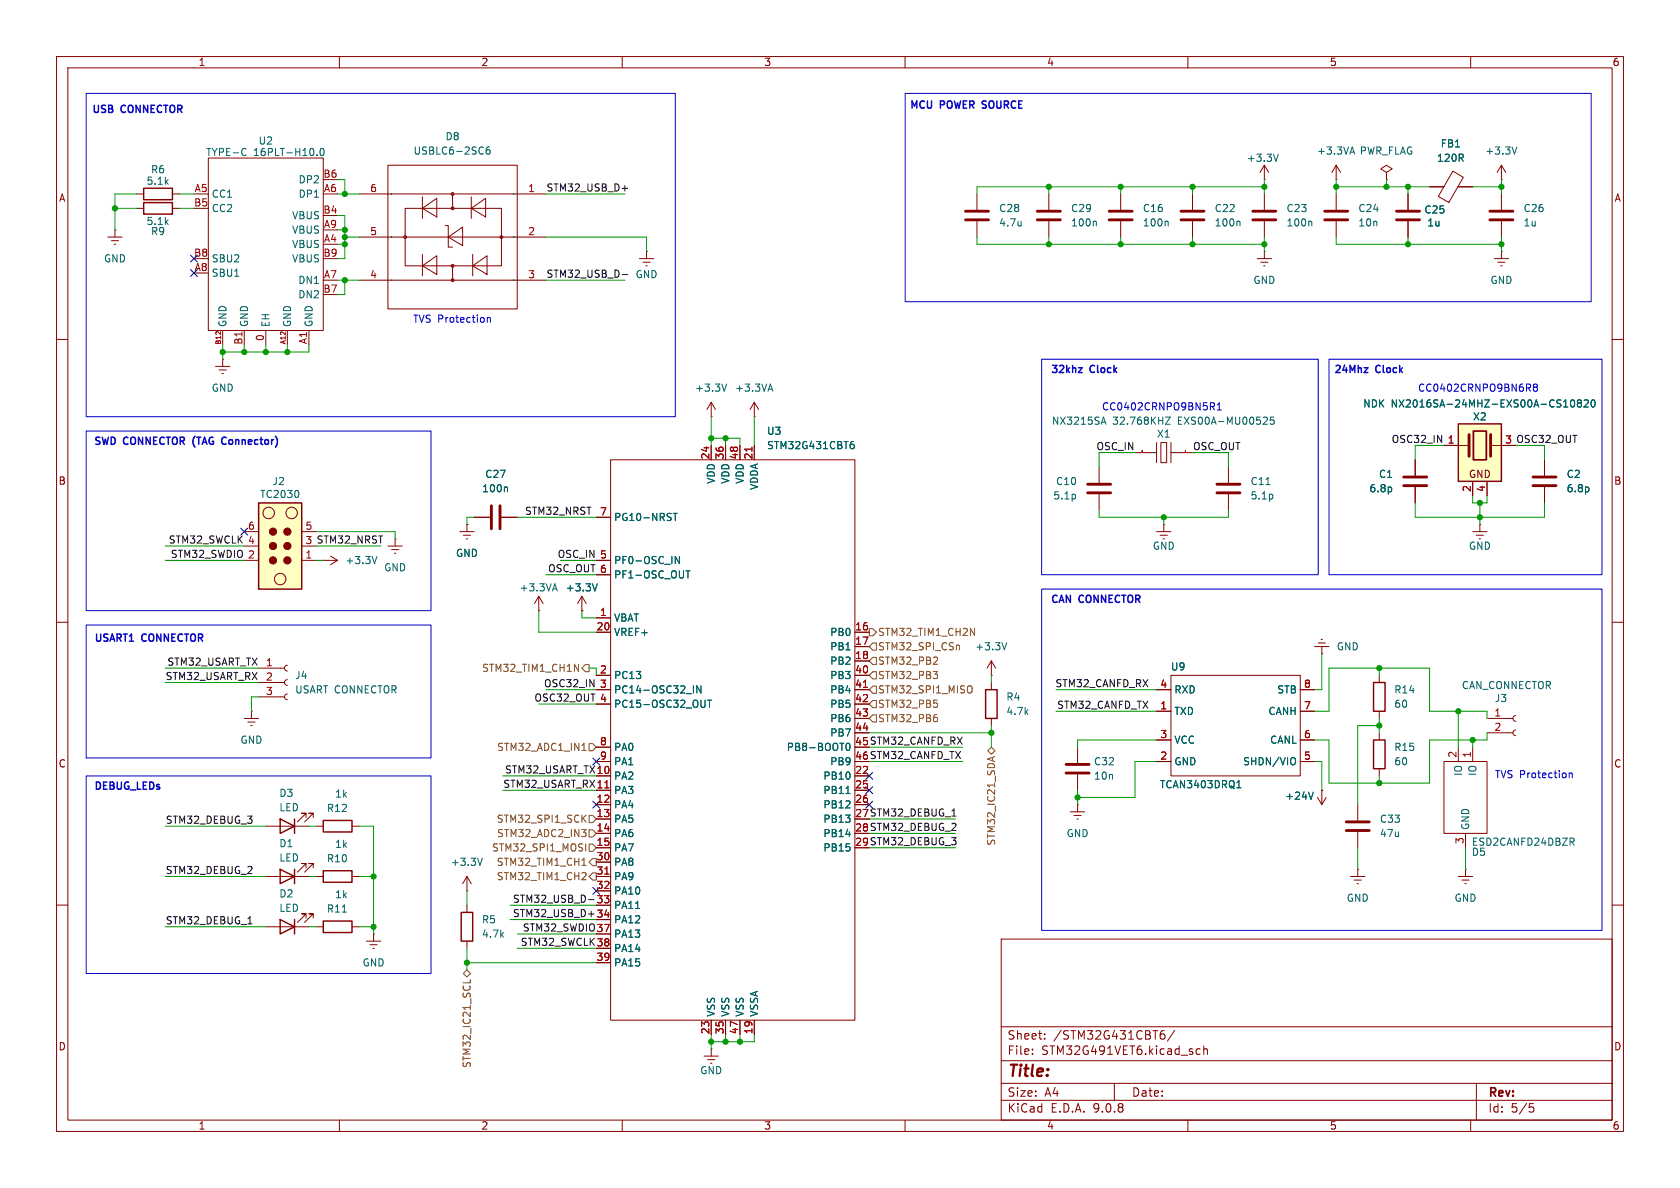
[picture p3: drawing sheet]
<svg xmlns="http://www.w3.org/2000/svg" width="297mm" height="210mm" viewBox="0 0 297 210" stroke-linecap="round" stroke-linejoin="round" font-family="sans-serif">
<g fill="none" stroke="#840000" stroke-width=".18">
<path d="M10 10h277v190h-277zM12 12h273v186h-273zM60 10v2M110 10v2M160 10v2M210 10v2M260 10v2M24.1 34.3h1.3M24.1 36.8h1.3M30.5 34.3h1.2M30.5 36.8h1.2M36.8 27.9h20.3v30.5h-20.3z"/>
<path d="M63.5 34.3h33M68.6 29.2h22.8v25.4h-22.8zM71.6 36.8h17v10.2h-17zM74.7 36.8l2.5-1.7v3.3zM74.7 34.8v3.8M78.7 39.9h.5v3.8h.8M80 34.3v2.5M83.3 36.8l2.6-1.7v3.3zM83.3 34.8v3.8M172.7 34.3v2.8M172.7 39.1v2.8M185.4 34.3v2.8"/>
<path d="M185.4 39.1v2.8M198.1 34.3v2.8M198.1 39.1v2.8M210.8 34.3v2.8M210.8 39.1v2.8M223.5 31.8h.1M223.5 29.2l-.7 1.3M223.5 29.2l.8 1.3M223.5 29.2v2.6M223.5 34.3v2.8M223.5 39.1v2.8M236.2 31.8h.1"/>
<path d="M236.2 29.2l-.7 1.3M236.2 29.2l.8 1.3M236.2 29.2v2.6M236.2 34.3v2.8M236.2 39.1v2.8M252.7 33h2.6M256.8 30.3l1.9 1-2.6 4.5-1.8-1.1zM257.8 33h2.5M265.4 31.8h.1M265.4 29.2l-.7 1.3M265.4 29.2l.8 1.3M265.4 29.2v2.6"/>
<path d="M19 41.9h2.6M19.7 42.5h1.3M20.2 43.2h.2M20.3 40.6h.1M20.3 40.6v1.3M39.4 58.4v2.6M43.2 58.4v2.6M47 58.4v2.6M50.8 58.4v2.6M54.6 58.4v2.6M63.5 41.9h33M63.5 49.5h33"/>
<path d="M74.7 47l2.5-1.8v3.3zM74.7 45v3.8M79.2 41.9l2.6-1.8v3.3zM80 47v2.5M83.6 47l2.5-1.8v3.3zM83.6 45v3.8M113 45.7h2.6M113.7 46.4h1.2M114.2 47h.2M114.3 44.5h.1M114.3 44.5v1.2M222.2 45.7h2.6"/>
<path d="M222.9 46.4h1.3M223.4 47h.2M223.5 44.5h.1M223.5 44.5v1.2M10 60h2M38.1 64.8h2.5M38.7 65.4h1.3M39.2 66h.3M39.4 63.5h.1M39.4 63.5v1.3M125.7 73.7h.1M125.7 71.1l-.7 1.3"/>
<path d="M125.7 71.1l.8 1.3M125.7 71.1v2.6M133.3 73.7h.1M133.3 71.1l-.7 1.3M133.3 71.1l.8 1.3M133.3 71.1v2.6M204.5 78.2v3.6M205.2 78.2h1v3.6h-1zM207 78.2v3.6M285 60h2M81.3 94h2.5M81.9 94.6h1.3"/>
<path d="M82.4 95.3h.3M82.5 92.7h.1M82.5 92.7v1.3M194.3 82.6v2.7M194.3 87.4v2.8M200.7 80h3.8M204.5 94h2.5M205.1 94.6h1.3M205.6 95.3h.3M205.7 92.7h.1M205.7 92.7v1.3M207 80h3.8"/>
<path d="M217.2 82.6v2.7M217.2 87.4v2.8M260.3 94h2.6M261 94.6h1.3M261.5 95.3h.2M261.6 92.7h.1M261.6 92.7v1.3M10 110h2M45.7 118.1h4.6M50.8 117.6l-.4 .2-.1 .3 .1 .4 .4 .1M207 119.4h22.9v17.8h-22.9zM232.4 114.3h2.5"/>
<path d="M233 113.7h1.3M233.6 113h.2M233.7 115.6h.1M233.7 114.3v1.3M285 110h2M43.2 127h2.5M43.8 127.6h1.3M44.3 128.3h.3M44.4 125.7h.1M44.4 125.7v1.3M45.7 120.7h4.6M45.7 123.2h4.6"/>
<path d="M50.8 120.1l-.4 .2-.1 .4 .1 .3 .4 .2M50.8 122.7l-.4 .1-.1 .4 .1 .3 .4 .2M190.5 132.1v2.8M190.5 136.9v2.8M204.5 121.9h2.5M204.5 125.7h2.5M204.5 130.8h2.5M204.5 134.6h2.5M229.9 121.9h2.5M229.9 125.7h2.5M229.9 130.8h2.5M229.9 134.6h2.5"/>
<path d="M233.7 139.7h.1M233.7 139.7v2.5M243.8 129.5v1.3M243.8 135.9v1.3M82.5 157.5h.1M82.5 154.9v2.6M82.5 154.9l-.7 1.3M82.5 154.9l.8 1.3M189.2 143.5h2.6M189.9 144.1h1.2M190.4 144.8h.2M190.5 142.2h.1"/>
<path d="M190.5 142.2v1.3M232.9 141l.8 1.2M234.4 141l-.7 1.2M238.8 154.9h2.5M239.4 155.6h1.3M239.9 156.2h.3M240 153.7h.1M240 142.2v2.8M240 147.1v2.8M240 153.7v1.2M10 160h2M82.5 160v1.3"/>
<path d="M82.5 166.4v1.2M177 166h108v32h-108zM285 160h2M60 198v2M110 198v2M124.5 186.7h2.5M125.1 187.3h1.3M125.6 188h.3M125.7 185.4h.1M125.7 185.4v1.3M160 198v2M177 194.5h108"/>
<path d="M177 191.5h108M177 187.5h108M177 181.5h108M182.5 186.3v.1M182.5 185.5v.1M184.7 183.6v.1M184.7 182.8v.1M197 191.5v3M205.2 182.8h.5l.3 .3-.2 .5h-.6M205.8 182.2l-.5 .1M207.7 182.1l-1.3 2M210 198v2"/>
<path d="M211.6 186.3h.6M211.6 185.5h.6M212.8 185.5l.2-.1 .4 .1 .1 .9M212.8 184.9v1.5M260 198v2M261 191.5v6.5M270.4 195.1h.7M270.5 195.7h.4l.3 .3-.2 .5-.5 .1"/>
<circle cx="80" cy="34.3" r=".25"/>
<circle cx="80" cy="36.8" r=".25"/>
<circle cx="71.6" cy="41.9" r=".25"/>
<circle cx="80" cy="47" r=".25"/>
<circle cx="80" cy="49.5" r=".25"/>
<circle cx="88.6" cy="41.9" r=".25"/>
</g>
<g fill="none" stroke="#006464" stroke-width=".18">
<path d="M43.3 26.2l.2 .2M43.5 27.4l-.2 .1M56 27.4v.1M56.8 26.3l.1-.1a.68 .68 0 0 1 .4 .7 .68 .68 0 0 1-.4 .6 .84 .84 0 0 1-.1-1.2zM69.2 34.3h.1M86.5 26h-.3a.86 .86 0 0 0 0 1.2l.4-.1 .1-.4-.3-.2h-.3l-.2 .2M90.8 34.3h.1M180.5 39.1v.8M180.5 39.8v.1M193.6 39.1l.2 .2v.6M206.3 39.1l.2 .2v.6M219 39.1l.2 .2v.6"/>
<path d="M226 27.2l-.4 1.3M231.7 39.1l.2 .2v.6M238.8 26.9h.6M239.1 26l.4 1.2M268.2 26l-.5 1.2M69.2 49.5h.1M69.2 41.9h.1M90.8 49.5h.1M90.8 41.9h.1M128.5 67.9l-.5 1.3M135.9 68.8h.6M136.2 67.9l.4 1.3"/>
<path d="M194.8 74.6h.6M195.1 73.7l.4 1.3M203.8 80h.1M206 73.7h.9l-.9 1.3h.9M207.7 80h.1M223.8 73.7l.3 .3-.1 .3-.7 .7h.8M225.2 73.7h-.6l-.1 .6 .2-.1 .5 .1 .1 .2-.1 .4-.2 .1-.5-.1M190.1 87.5v.6M223.8 85.7h.7M225 87.5v.6M218.7 139.3h.7M218.8 138.3l.2-.3v1.3"/>
<path d="M228.7 133.9l.1 .1a.81 .81 0 0 1-.1 1.2M85.3 151.7l-.5 1.3M232.2 140l-.4 1.3"/>
</g>
<g fill="none" stroke="#840000" stroke-width=".51">
<path d="M170.7 37.3h4.1M170.7 38.9h4.1M183.4 37.3h4.1M183.4 38.9h4.1M196.1 37.3h4.1M196.1 38.9h4.1M208.8 37.3h4.1M208.8 38.9h4.1M221.5 37.3h4.1M221.5 38.9h4.1M234.2 37.3h4.1M234.2 38.9h4.1"/>
<path d="M192.3 85.6h4M192.3 87.1h4M215.1 85.6h4.1M215.1 87.1h4.1M188.5 135.1h4M188.5 136.7h4M238 145.3h4.1M238 146.8h4.1"/>
</g>
<path d="M25.4 33.3h5.1v2h-5.1zM25.4 35.8h5.1v2h-5.1zM242.8 130.8h2.1v5.1h-2.1zM81.5 161.3h2.1v5.1h-2.1z" fill="none" stroke="#840000" stroke-width=".25"/>
<path d="M201.9 79.7h.1M209.5 79.7h.1" fill="none" stroke="#a90000" stroke-width=".18"/>
<path d="M257.8 74.9h7.6v10.2h-7.6z" fill="#ffffc2"/>
<path d="M257.8 74.9h7.6v10.2h-7.6zM174.2 121.9h2.1v5.1h-2.1zM242.8 120.7h2.1v5h-2.1zM49.5 144.8l2.6 1.3-2.6 1.2zM49.5 153.7l2.6 1.2-2.6 1.3zM52.1 144.8v2.5M52.1 153.7v2.5M57.1 153.9h5.1v2.1h-5.1zM57.1 145h5.1v2.1h-5.1zM49.5 162.6l2.6 1.2-2.6 1.3zM52.1 162.6v2.5M57.1 162.8h5.1v2h-5.1z" fill="none" stroke="#840000" stroke-width=".25"/>
<g fill="none" stroke="#840000" stroke-width=".18">
<path d="M245.1 30.5l1-.7-1-.6-1 .6 1 .7v1.3M245.1 31.8h.1M248.9 34.3v2.8M248.9 39.1v2.8M264.2 45.7h2.5M264.8 46.4h1.3M265.3 47h.3M265.4 44.5h.1M265.4 44.5v1.2M125.7 78.7v2.6M128.3 78.7v2.6M130.8 78.7v2.6"/>
<path d="M133.3 78.7v2.6M255.3 78.7h4.4M263.5 78.7h4.5M57.1 99.1h.1M57.1 99.1h2.6M58.4 98.3l1.3 .8M59.7 99.1l-1.3 .7M68.6 96.5h2.5M69.2 97.2h1.3M69.7 97.8h.3M69.8 95.3h.1M69.8 95.3v1.2"/>
<path d="M83.8 91.4h2.8M88.6 91.4h2.8M105.4 91.4h2.5M105.4 99.1h2.5M107.9 81.3h43.2v99h-43.2zM250.2 81.3v2.8M250.2 86.1v2.8M260.3 85.1v2.5M262.9 85.1v2.5M273 81.3v2.8M273 86.1v2.8M95.2 108h.1"/>
<path d="M95.2 105.4l-.7 1.3M95.2 105.4l.8 1.3M95.2 105.4v2.6M102.9 108h.1M102.9 105.4l-.8 1.3M102.9 105.4l.7 1.3M102.9 105.4v2.6M105.4 101.6h2.5M105.4 109.2h2.5M105.4 111.8h2.5M105.4 119.4h2.5M151.1 111.8h2.6"/>
<path d="M151.1 119.4h2.6M151.1 114.3h2.6M151.1 116.8h2.6M175.3 119.4h.1M175.3 116.8v2.6M175.3 116.8l-.8 1.3M175.3 116.8l.7 1.3M243.8 119.4v1.3M105.4 121.9h2.5M105.4 124.5h2.5M105.4 132.1h2.5M105.4 134.6h2.5"/>
<path d="M105.4 137.2h2.5M105.4 139.7h2.5M151.1 121.9h2.6M151.1 124.5h2.6M151.1 137.2h2.6M151.1 139.7h2.6M151.1 127h2.6M151.1 129.5h2.6M175.3 120.7v1.2M175.3 127v1.3M243.8 125.7v1.3M47 146.1h7.6"/>
<path d="M47 154.9h7.6M54.1 144.5v-.7h-.8h.8l-1.5 1.5M54.1 153.4v-.7h-.8h.8l-1.5 1.5M55.4 144.5v-.7h-.8h.8l-1.6 1.5M55.4 153.4v-.7h-.8h.8l-1.6 1.5M55.9 146.1h1.2M55.9 154.9h1.2M62.2 146.1h1.3M62.2 154.9h1.3M105.4 154.9h2.5M105.4 142.2h2.5M105.4 144.8h2.5"/>
<path d="M105.4 147.3h2.5M105.4 149.9h2.5M105.4 152.4h2.5M105.4 157.5h2.5M151.1 142.2h2.6M47 163.8h7.6M54.1 162.3v-.8h-.8h.8l-1.5 1.6M55.4 162.3v-.8h-.8h.8l-1.6 1.6M55.9 163.8h1.2M62.2 163.8h1.3M64.8 166.4h2.5M65.4 167h1.3"/>
<path d="M65.9 167.6h.3M66 165.1h.1M66 165.1v1.3M105.4 167.6h2.5M105.4 160h2.5M105.4 162.6h2.5M105.4 165.1h2.5M105.4 170.2h2.5M125.7 180.3v2.6M128.3 180.3v2.6M130.8 180.3v2.6M133.3 180.3v2.6"/>
</g>
<path d="M246.9 37.3h4.1M246.9 38.9h4.1M259.7 76.8v3.8M263.5 76.8v3.8M86.9 89.4v4.1M88.4 89.4v4.1M248.2 84.3h4M248.2 85.9h4M271 84.3h4.1M271 85.9h4.1" fill="none" stroke="#840000" stroke-width=".51"/>
<path d="M260.5 76.2h2.3v5.1h-2.3z" fill="none" stroke="#840000" stroke-width=".3"/>
<g fill="none" stroke="#006464" stroke-width=".18">
<path d="M150.5 78.5h.3l.2 .3v.4l-.5 .1M150.9 78l-.4 .1M276.4 72h.8M277.8 70.8l.1-.1a.68 .68 0 0 1 .5 .6 .68 .68 0 0 1-.5 .7l-.1-.2-.2-.3zM279.1 71.2l-.2 .3v.3l.2 .2 .4-.1 .1-.2v-.2l-.3-.3M279.1 71.2l-.2-.2 .2-.3h.2l.3 .2-.3 .3M279.1 71.2h.2M280.1 70.8l.4-.1 .3 .3-.8 1h.8M281.5 70.7h.1a.68 .68 0 0 1 .4 .6 .68 .68 0 0 1-.4 .7 .84 .84 0 0 1-.1-1.3zM66.6 98.4l-.4 1.2M89.5 86.1l.2 .2v.6M119 90.7h.7"/>
<path d="M119.4 90.7v1.3M120.1 98.4v1.2l-.7-1.2v1.2M246 86.2v.6M280.8 86.2v.6M97.8 104.1h.6M98.1 103.2l.4 1.3M105.6 103.2l-.4 1.3M121.3 100.9h.7M121.6 100.9v1.3M178 113.6l-.4 1.3M122.6 121.2v1.3M123.9 121.2v1.3l-.7-1.3v1.3"/>
<path d="M124.6 123.8v1l-.1 .2M125.1 123.8h.7M125.4 123.8v1.2M149.7 131.5l.2-.1a.68 .68 0 0 1 .4 .6 .68 .68 0 0 1-.4 .7l-.2-.2-.1-.3zM149.6 140.3h.7M60.5 161.2h.7M112.4 160.6h.7"/>
</g>
<path d="M132.9 79v.8M106.9 139.3h.7M152.6 121.5h.8M106.9 154.5h.7" fill="none" stroke="#a90000" stroke-width=".18"/>
<path d="M45.7 88.9h7.6v15.2h-7.6z" fill="#ffffc2"/>
<path d="M45.7 88.9h7.6v15.2h-7.6z" fill="none" stroke="#840000" stroke-width=".25"/>
<g fill="none" stroke="#840000" stroke-width=".18">
<path d="M248.9 34.3v2.8M248.9 39.1v2.8M252.7 33h2.6M257.8 33h2.5M265.4 34.3v2.8M265.4 39.1v2.8M125.7 78.7v2.6M128.3 78.7v2.6M130.8 78.7v2.6M133.3 78.7v2.6M255.3 78.7h2.5M265.4 78.7h2.6"/>
<path d="M43.2 99.1h2.5M43.2 96.5h2.5M43.2 94h2.5M53.3 99.1h2.6M53.3 96.5h2.6M53.3 94h2.6M82.5 92.7h.1M83.8 91.4h2.8M88.6 91.4h2.8M105.4 99.1h2.5M105.4 91.4h2.5M250.2 81.3v2.8"/>
<path d="M250.2 86.1v2.8M260.3 85.1v2.5M262.9 85.1v2.5M273 81.3v2.8M273 86.1v2.8M102.9 108h.1M105.4 101.6h2.5M105.4 109.2h2.5M105.4 111.8h2.5M105.4 119.4h2.5M151.1 111.8h2.6M151.1 119.4h2.6"/>
<path d="M151.1 114.3h2.6M151.1 116.8h2.6M105.4 121.9h2.5M105.4 124.5h2.5M105.4 132.1h2.5M105.4 134.6h2.5M105.4 137.2h2.5M105.4 139.7h2.5M151.1 127h2.6M151.1 129.5h2.6M151.1 121.9h2.6M151.1 124.5h2.6"/>
<path d="M151.1 137.2h2.6M151.1 139.7h2.6M204.5 121.9h2.5M204.5 134.6h2.5M204.5 125.7h2.5M204.5 130.8h2.5M229.9 121.9h2.5M229.9 134.6h2.5M229.9 125.7h2.5M229.9 130.8h2.5M233.7 139.7h.1M255.3 134.6h7.6v12.7h-7.6z"/>
<path d="M257.8 132.1v2.5M260.3 132.1v2.5M262.9 127h4.6M262.9 129.5h4.6M268 126.5l-.4 .1-.1 .4 .1 .4 .4 .1M268 129l-.4 .2-.1 .3 .1 .4 .4 .1M105.4 154.9h2.5M105.4 142.2h2.5M105.4 144.8h2.5M105.4 147.3h2.5M105.4 149.9h2.5M105.4 152.4h2.5"/>
<path d="M105.4 157.5h2.5M151.1 142.2h2.6M257.8 154.9h2.5M258.4 155.6h1.3M259 156.2h.2M259.1 153.7h.1M259.1 147.3v2.6M259.1 153.7v1.2M105.4 160h2.5M105.4 162.6h2.5M105.4 165.1h2.5M105.4 167.6h2.5"/>
<path d="M105.4 170.2h2.5M125.7 180.3v2.6M128.3 180.3v2.6M130.8 180.3v2.6M133.3 180.3v2.6"/>
<circle cx="47.5" cy="90.7" r="1.02"/>
<circle cx="51.6" cy="90.7" r="1.02"/>
<circle cx="49.5" cy="102.4" r="1.02"/>
</g>
<g fill="#840000" stroke="#840000" stroke-width=".18">
<circle cx="50.8" cy="99.1" r=".63"/>
<circle cx="50.8" cy="96.5" r=".63"/>
<circle cx="50.8" cy="94" r=".63"/>
<circle cx="48.3" cy="99.1" r=".63"/>
<circle cx="48.3" cy="96.5" r=".63"/>
<circle cx="48.3" cy="94" r=".63"/>
</g>
<g fill="none" stroke="#006464" stroke-width=".18">
<path d="M150.5 78.5h.3l.2 .3v.4l-.5 .1M150.9 78l-.4 .1M276.4 72h.8M277.8 70.8l.1-.1a.68 .68 0 0 1 .5 .6 .68 .68 0 0 1-.5 .7l-.1-.2-.2-.3zM279.1 71.2l-.2 .3v.3l.2 .2 .4-.1 .1-.2v-.2l-.3-.3M279.1 71.2l-.2-.2 .2-.3h.2l.3 .2-.3 .3M279.1 71.2h.2M280.1 70.8l.4-.1 .3 .3-.8 1h.8M281.5 70.7h.1a.68 .68 0 0 1 .4 .6 .68 .68 0 0 1-.4 .7 .84 .84 0 0 1-.1-1.3zM52.7 86.8l.1 .4-.1 .6M89.5 86.1l.2 .2v.6M119 90.7h.7"/>
<path d="M119.4 90.7v1.3M120.1 98.4v1.2l-.7-1.2v1.2M246 86.2v.6M280.8 86.2v.6M105.6 103.2l-.4 1.3M121.3 100.9h.7M121.6 100.9v1.3M122.6 121.2v1.3M123.9 121.2v1.3l-.7-1.3v1.3M124.6 123.8v1l-.1 .2M125.1 123.8h.7M125.4 123.8v1.2"/>
<path d="M149.7 131.5l.2-.1a.68 .68 0 0 1 .4 .6 .68 .68 0 0 1-.4 .7l-.2-.2-.1-.3zM218.7 139.3h.7M218.8 138.3l.2-.3v1.3M228.7 133.9l.1 .1a.81 .81 0 0 1-.1 1.2M149.6 140.3h.7M232.2 140l-.4 1.3M277.9 148.8l.4 .6M278 148.2l.3 .2-.1 .3-.2 .1M112.4 160.6h.7"/>
</g>
<path d="M263.4 37.3h4.1M263.4 38.9h4.1" fill="none" stroke="#840000" stroke-width=".51"/>
<g fill="none" stroke="#725600" stroke-width=".18">
<path d="M101.6 117.4l.7 1.3v-1.3M103.5 117.5h.6v1.2h-.6l-.6-.6zM153.7 111.1h.6l.6 .7-.6 .6h-.6zM154.3 113.7h.6v1.2h-.6l-.6-.6zM154.3 118.7h.6v1.3h-.6l-.6-.6zM154.3 116.2h.6v1.3h-.6l-.6-.7zM165 118.7h.8l-.5 .5M165.6 116.2l.2 .2-.1 .3-.7 .7h.8M165.7 119.3v.5M169.6 114.1v.8M171.6 111.1l.7 1.2v-1.2M102.9 132.7h.7"/>
<path d="M103.1 131.6l.1-.2v1.3M104.1 131.4h.7l.6 .7-.6 .6h-.7zM154.3 126.4h.6v1.2h-.6l-.6-.6zM154.3 123.8h.6v1.3h-.6l-.6-.6zM154.3 121.3h.6v1.3h-.6l-.6-.7zM165.7 126.9v.6M165.7 124.4v.5M171.7 121.3a.9 .9 0 0 1 0 1.1M174.6 132.7l.7-.6 .6 .6-.6 .7zM175.5 133.9v.6M175.8 133.8l-1.2 .4M102.8 146.6h.8l-.4 .5"/>
<path d="M102.9 153h.7M103.1 144.6l.5 .8M103.1 151.9l.1-.2v1.3M103.4 147.1l.2 .3v.3l-.2 .2M103.5 154.3l.1 .2-.1 .3-.7 .7h.8M103.5 149.2v1.2M103.6 144.1l-.7 .7M104.1 144.1h.7l.6 .7-.6 .6h-.7zM104.1 149.2h.7l.6 .7-.6 .6h-.7zM104.1 146.7h.7l.6 .6-.6 .7h-.7zM104.8 151.8h.6v1.2h-.6l-.7-.6zM104.8 154.3h.6v1.3h-.6l-.7-.7z"/>
<path d="M81.9 172.1l.6-.6 .7 .6-.7 .6zM83.1 173.1v.6"/>
</g>
<path d="M110 33.3h1M110 48.5h1M104 159h1M168.3 144.3h.7M43.8 163.3h.7" fill="none" stroke="#0f0f0f" stroke-width=".18"/>
<g fill="none" stroke="#009600" stroke-width=".18">
<path d="M20.3 36.8h3.8M24.1 34.3h-3.8v6.3M31.7 34.3h2.6M31.7 36.8h2.6M59.7 34.3h3.8M59.7 38.1h1.3v7.6h-1.3M59.7 31.8h1.3v2.5M96.5 34.3h14M185.4 33v1.3M198.1 33v1.3M210.8 33v1.3M223.5 33h-50.8v1.3"/>
<path d="M223.5 31.8v2.5M236.2 33h16.5M236.2 31.8v2.5M245.1 31.8v1.2M248.9 33v1.3M260.3 33h5.1M265.4 31.8v2.5M59.7 49.5h3.8M59.7 43.2h1.3M59.7 40.6h1.3M61 49.5v2.6h-1.3M61 41.9h2.5"/>
<path d="M96.5 41.9h17.8v2.6M96.5 49.5h14M172.7 41.9v1.3h50.8M185.4 41.9v1.3M198.1 41.9v1.3M210.8 41.9v1.3M223.5 41.9v2.6M236.2 41.9v1.3h29.2M248.9 41.9v1.3M265.4 41.9v2.6M39.4 61v2.5M43.2 61v1.2"/>
<path d="M47 61v1.2M50.8 61v1.2M54.6 61v1.2h-15.2M125.7 73.7v5M125.7 77.5h5.1v1.2M128.3 77.5v1.2M133.3 73.7v5M255.3 78.7h-5.1v2.6M268 78.7h5v2.6M29.2 99.1h14M29.2 96.5h14M55.9 99.1h1.2"/>
<path d="M55.9 96.5h11.4M55.9 94h13.9v1.3M83.8 91.4h-1.3v1.3M91.4 91.4h14M99.1 99.1h6.3M194.3 90.2v1.2h22.9v-1.2M200.7 80h-6.4v2.6M205.7 91.4v1.3M210.8 80h6.4v2.6M250.2 88.9v2.5h22.8v-2.5M260.3 87.6v1.3h2.6v-1.3M261.6 88.9v3.8"/>
<path d="M29.2 118.1h16.5M95.2 108v3.8h10.2M96.5 101.6h8.9M102.9 108v1.2h2.5M104.1 118.1h1.3M175.3 119.4v1.3M233.7 115.6v6.3h-1.3M243.8 118.1v1.3M29.2 120.7h16.5M45.7 123.2h-1.3v2.5M88.9 139.7h16.5M88.9 137.2h16.5"/>
<path d="M95.2 124.5h10.2M96.5 121.9h8.9M153.7 134.6h16.5M153.7 132.1h16.5M153.7 129.5h21.6M175.3 128.3v3.8M186.7 121.9h17.8M186.7 125.7h17.8M190.5 139.7v2.5M204.5 130.8h-14v1.3M204.5 134.6h-3.8v6.4h-10.2M232.4 125.7h2.5v-7.6h17.8v7.6h10.2v1.3"/>
<path d="M232.4 134.6h1.3v5.1M243.8 127v2.5M243.8 137.2v1.2M243.8 128.3h-3.8v13.9M257.8 125.7v6.4M260.3 130.8v1.3M262.9 129.5v1.3h-10.2v7.6h-17.8v-7.6h-2.5M29.2 154.9h17.8M29.2 146.1h17.8M54.6 154.9h1.3M54.6 146.1h1.3M63.5 146.1h2.5v19"/>
<path d="M63.5 154.9h2.5M82.5 157.5v2.5M153.7 147.3h15.2M153.7 144.8h15.2M153.7 149.9h15.2M240 149.9v3.8M259.1 149.9v3.8M29.2 163.8h17.8M54.6 163.8h1.3M63.5 163.8h2.5M82.5 167.6v3.9M82.5 170.2h22.9"/>
<path d="M90.2 162.6h15.2M90.2 160h15.2M91.4 165.1h14M91.4 167.6h14M125.7 182.9v2.5M128.3 182.9v1.3M130.8 182.9v1.3M133.3 182.9v1.3h-7.6"/>
</g>
<g fill="none" stroke="#000084" stroke-width=".18">
<path d="M33.7 45.1l1.2 1.2M33.7 47.7l1.2 1.2M34.9 45.1l-1.2 1.2M34.9 47.7l-1.2 1.2M42.6 93.4l1.2 1.2M43.8 93.4l-1.2 1.2M104.8 134l1.2 1.2M106 134l-1.2 1.2M153.1 139.1l1.2 1.2M153.1 136.6l1.2 1.2M154.3 139.1l-1.2 1.2M154.3 136.6l-1.2 1.2"/>
<path d="M104.8 141.6l1.2 1.2M104.8 156.9l1.2 1.2M106 141.6l-1.2 1.2M106 156.9l-1.2 1.2M153.1 141.6l1.2 1.2M154.3 141.6l-1.2 1.2"/>
</g>
<path d="M39.3 78.4l.4 .2M39.7 77.3l-.4 .2M190.7 65h.6l-.6 .9h.6M241.2 65h.6l-.6 .9h.6" fill="none" stroke="#0000c2" stroke-width=".25"/>
<g fill="none" stroke="#0000c2" stroke-width=".18">
<path d="M15.2 16.5h104.2v57.2h-104.2zM160 16.5h121.3v36.8h-121.3zM86.1 56.1v.9M86.1 56.2l.2-.1 .3 .1 .1 .8M15.2 76.2h61v31.8h-61zM184.1 63.5h48.9v38.1h-48.9zM214.3 71.9l.4 .6M214.5 71.2l.2 .2-.1 .3-.1 .2M215.2 72.5h.7M215.2 71.6l.4-.4v1.3M234.9 63.5h48.3v38.1h-48.3zM271.3 68.4l-.2-.2 .2-.3h.3l.2 .2-.2 .3"/>
<path d="M271.3 68.4l-.2 .3v.3l.2 .2 .4-.1 .1-.2v-.2l-.2-.3M271.3 68.4h.3M15.2 110.5h61v23.5h-61zM184.1 104.1h99.1v60.4h-99.1zM15.2 137.2h61v34.9h-61zM277.4 136.6v.9M277.4 136.8l.2-.2 .3 .1 .1 .8"/>
</g>
<path d="M132.9 79v.8M106.9 139.3h.7M152.6 121.5h.8M106.9 154.5h.7" fill="none" stroke="#a90000" stroke-width=".18"/>
<g fill="#009600" stroke="#009600" stroke-width=".18">
<circle cx="47" cy="62.2" r=".46"/>
<circle cx="50.8" cy="62.2" r=".46"/>
<circle cx="43.2" cy="62.2" r=".46"/>
<circle cx="39.4" cy="62.2" r=".46"/>
<circle cx="20.3" cy="36.8" r=".46"/>
<circle cx="66" cy="154.9" r=".46"/>
<circle cx="66" cy="163.8" r=".46"/>
<circle cx="125.7" cy="184.2" r=".46"/>
<circle cx="128.3" cy="184.2" r=".46"/>
<circle cx="130.8" cy="184.2" r=".46"/>
<circle cx="82.5" cy="170.2" r=".46"/>
<circle cx="61" cy="40.6" r=".46"/>
<circle cx="61" cy="41.9" r=".46"/>
<circle cx="61" cy="49.5" r=".46"/>
<circle cx="61" cy="43.2" r=".46"/>
<circle cx="61" cy="34.3" r=".46"/>
<circle cx="125.7" cy="77.5" r=".46"/>
<circle cx="128.3" cy="77.5" r=".46"/>
<circle cx="261.6" cy="91.4" r=".46"/>
<circle cx="261.6" cy="88.9" r=".46"/>
<circle cx="265.4" cy="43.2" r=".46"/>
<circle cx="245.1" cy="33" r=".46"/>
<circle cx="265.4" cy="33" r=".46"/>
<circle cx="248.9" cy="43.2" r=".46"/>
<circle cx="248.9" cy="33" r=".46"/>
<circle cx="260.3" cy="130.8" r=".46"/>
<circle cx="243.8" cy="138.4" r=".46"/>
<circle cx="257.8" cy="125.7" r=".46"/>
<circle cx="243.8" cy="128.3" r=".46"/>
<circle cx="210.8" cy="33" r=".46"/>
<circle cx="198.1" cy="33" r=".46"/>
<circle cx="223.5" cy="33" r=".46"/>
<circle cx="185.4" cy="33" r=".46"/>
<circle cx="210.8" cy="43.2" r=".46"/>
<circle cx="198.1" cy="43.2" r=".46"/>
<circle cx="185.4" cy="43.2" r=".46"/>
<circle cx="175.3" cy="129.5" r=".46"/>
<circle cx="190.5" cy="141" r=".46"/>
<circle cx="205.7" cy="91.4" r=".46"/>
<circle cx="223.5" cy="43.2" r=".46"/>
<circle cx="243.8" cy="118.1" r=".46"/>
<circle cx="236.2" cy="33" r=".46"/>
</g>
<text font-size="2.8" fill="#840000" x="178" y="190.9">Title:</text>
<g font-size="2.1" fill="#840000">
<text x="178" y="184">Sheet:</text>
<text x="186.2" y="184">/STM32G431CBT6/</text>
<text x="178" y="186.7">File:</text>
<text x="184.1" y="186.7">STM32G491VET6.kicad_sch</text>
<text x="178" y="196.9">KiCad</text>
<text x="178" y="194.1">Size:</text>
<text x="184.7" y="194.1">A4</text>
<text x="185.7" y="196.9">E.D.A.</text>
<text x="193.3" y="196.9">9.0.8</text>
<text x="200" y="194.1">Date:</text>
<text x="263" y="194.3">Rev:</text>
<text x="263" y="196.9">Id:</text>
<text x="267.1" y="196.9">5/5</text>
</g>
<g font-size="1.8" fill="#840000">
<text x="35" y="11.9">1</text>
<text x="85" y="11.9">2</text>
<text x="135" y="11.9">3</text>
<text x="185" y="11.9">4</text>
<text x="235" y="11.9">5</text>
<text x="285" y="11.9">6</text>
<text x="10.3" y="35.9">A</text>
<text x="285.3" y="35.9">A</text>
<text x="10.3" y="85.9">B</text>
<text x="259.6" y="84.7">GND</text>
<text x="285.3" y="85.9">B</text>
<text x="151.1" y="131.8">45 STM32_CANFD_RX</text>
<text x="10.3" y="135.9">C</text>
<text x="151.1" y="134.4">46 STM32_CANFD_TX</text>
<text x="285.3" y="135.9">C</text>
<text x="151.1" y="144.5">27 STM32_DEBUG_1</text>
<text x="151.1" y="147.1">28 STM32_DEBUG_2</text>
<text x="151.1" y="149.6">29 STM32_DEBUG_3</text>
<text x="10.3" y="185.9">D</text>
<text x="285.3" y="185.9">D</text>
<text x="35" y="199.9">1</text>
<text x="85" y="199.9">2</text>
<text x="135" y="199.9">3</text>
<text x="185" y="199.9">4</text>
<text x="235" y="199.9">5</text>
<text x="285" y="199.9">6</text>
</g>
<g font-size="1.8" fill="#0000c2">
<text x="16.1" y="20.3">USB</text>
<text x="21.4" y="20.3">CONNECTOR</text>
<text x="160.7" y="19.6">MCU</text>
<text x="166.2" y="19.6">POWER</text>
<text x="174.2" y="19.6">SOURCE</text>
<text x="72.9" y="57.3">TVS Protection</text>
<text x="185.6" y="66.3">32khz</text>
<text x="192.7" y="66.3">Clock</text>
<text x="235.7" y="66.3">24Mhz</text>
<text x="243.2" y="66.3">Clock</text>
<text x="250.6" y="69.4">CC0402CRNPO9BN6R8</text>
<text x="194.7" y="72.7">CC0402CRNPO9BN5R1</text>
<text x="16.4" y="79">SWD</text>
<text x="21.8" y="79">CONNECTOR</text>
<text x="34.6" y="79">(TAG</text>
<text x="40.2" y="79">Connector)</text>
<text x="185.6" y="106.9">CAN</text>
<text x="190.8" y="106.9">CONNECTOR</text>
<text x="16.5" y="113.8">USART1</text>
<text x="25.1" y="113.8">CONNECTOR</text>
<text x="264.2" y="137.8">TVS Protection</text>
<text x="16.5" y="140">DEBUG_LEDs</text>
</g>
<g font-size="1.8" fill="#006464">
<text x="36.3" y="27.8">TYPE-C</text>
<text x="44.8" y="27.8">16PLT-H10.0</text>
<text x="45.6" y="25.8">U2</text>
<text x="73" y="27.5">USBLC6-2SC6</text>
<text x="78.7" y="25">D8</text>
<text x="220.3" y="28.8">+3.3V</text>
<text x="232.7" y="27.5">+3.3VA</text>
<text x="240.3" y="27.5">PWR_FLAG</text>
<text x="253.9" y="28.8">120R</text>
<text x="254.6" y="26.3">FB1</text>
<text x="262.5" y="27.5">+3.3V</text>
<text x="25.8" y="32.9">5.1k</text>
<text x="26.6" y="30.8">R6</text>
<text x="37.3" y="35.2">CC1</text>
<text x="52.7" y="32.6">DP2</text>
<text x="52.7" y="35.2">DP1</text>
<text x="25.8" y="40">5.1k</text>
<text x="26.6" y="41.8">R9</text>
<text x="37.3" y="37.7">CC2</text>
<text x="51.5" y="39">VBUS</text>
<text x="51.5" y="41.5">VBUS</text>
<text x="176.5" y="37.7">C28</text>
<text x="176.5" y="40.2">4.7u</text>
<text x="189.2" y="40.2">100n</text>
<text x="189.2" y="37.7">C29</text>
<text x="201.9" y="40.2">100n</text>
<text x="201.9" y="37.7">C16</text>
<text x="214.6" y="40.2">100n</text>
<text x="214.6" y="37.7">C22</text>
<text x="227.3" y="40.2">100n</text>
<text x="227.3" y="37.7">C23</text>
<text x="240" y="37.7">C24</text>
<text x="240" y="40.2">10n</text>
<text x="251.7" y="37.9">C25</text>
<text x="252.2" y="40.2">1u</text>
<text x="269.2" y="40.2">1u</text>
<text x="269.2" y="37.7">C26</text>
<text x="18.3" y="46.6">GND</text>
<text x="37.3" y="46.6">SBU2</text>
<text x="51.5" y="44">VBUS</text>
<text x="51.5" y="46.6">VBUS</text>
<text x="37.3" y="49.1">SBU1</text>
<text x="52.6" y="50.4">DN1</text>
<text x="52.6" y="52.9">DN2</text>
<text x="112.3" y="49.4">GND</text>
<text x="221.5" y="50.4">GND</text>
<text x="263.4" y="50.4">GND</text>
<text x="40.2" y="57.9" transform="rotate(-90 40.2 57.9)">GND</text>
<text x="44" y="57.9" transform="rotate(-90 44 57.9)">GND</text>
<text x="47.9" y="57.9" transform="rotate(-90 47.9 57.9)">EH</text>
<text x="51.7" y="57.9" transform="rotate(-90 51.7 57.9)">GND</text>
<text x="55.5" y="57.9" transform="rotate(-90 55.5 57.9)">GND</text>
<text x="37.3" y="69.4">GND</text>
<text x="122.8" y="69.4">+3.3V</text>
<text x="129.9" y="69.4">+3.3VA</text>
<text x="135.5" y="77.1">U3</text>
<text x="185.9" y="75.3">NX3215SA</text>
<text x="196.7" y="75.3">32.768KHZ</text>
<text x="204.4" y="77.6">X1</text>
<text x="208.3" y="75.3">EXS00A-MU00525</text>
<text x="240.9" y="72.2">NDK</text>
<text x="245.9" y="72.2">NX2016SA-24MHZ-EXS00A-CS10820</text>
<text x="260.3" y="74.5">X2</text>
<text x="135.5" y="79.6">STM32G431CBT6</text>
<text x="45.9" y="88.2">TC2030</text>
<text x="48.1" y="86">J2</text>
<text x="85.1" y="87.2">100n</text>
<text x="85.7" y="84.7">C27</text>
<text x="126.6" y="85.6" transform="rotate(-90 126.6 85.6)">VDD</text>
<text x="129.1" y="85.6" transform="rotate(-90 129.1 85.6)">VDD</text>
<text x="131.7" y="85.6" transform="rotate(-90 131.7 85.6)">VDD</text>
<text x="134.2" y="86.7" transform="rotate(-90 134.2 86.7)">VDDA</text>
<text x="186.1" y="88.5">5.1p</text>
<text x="186.6" y="86">C10</text>
<text x="221" y="86">C11</text>
<text x="221" y="88.5">5.1p</text>
<text x="242" y="87.2">6.8p</text>
<text x="243.7" y="84.7">C1</text>
<text x="276.9" y="84.7">C2</text>
<text x="276.9" y="87.2">6.8p</text>
<text x="108.5" y="92.3">PG10-NRST</text>
<text x="61" y="99.9">+3.3V</text>
<text x="67.8" y="101.2">GND</text>
<text x="80.5" y="98.7">GND</text>
<text x="108.5" y="99.9">PF0-OSC_IN</text>
<text x="203.7" y="97.4">GND</text>
<text x="259.6" y="97.4">GND</text>
<text x="91.8" y="104.7">+3.3VA</text>
<text x="99.9" y="104.7">+3.3V</text>
<text x="108.5" y="102.5">PF1-OSC_OUT</text>
<text x="108.5" y="110.1">VBAT</text>
<text x="108.5" y="112.6">VREF+</text>
<text x="146.7" y="112.6">PB0</text>
<text x="146.7" y="115.2">PB1</text>
<text x="146.7" y="117.7">PB2</text>
<text x="172.3" y="115.2">+3.3V</text>
<text x="206.9" y="118.7">U9</text>
<text x="236.2" y="115.2">GND</text>
<text x="52.1" y="120.2">J4</text>
<text x="52.1" y="122.8">USART CONNECTOR</text>
<text x="108.5" y="120.2">PC13</text>
<text x="108.5" y="122.8">PC14-OSC32_IN</text>
<text x="108.5" y="125.3">PC15-OSC32_OUT</text>
<text x="146.7" y="120.2">PB3</text>
<text x="146.7" y="122.8">PB4</text>
<text x="146.7" y="125.3">PB5</text>
<text x="177.8" y="124.1">R4</text>
<text x="207.5" y="122.8">RXD</text>
<text x="225.7" y="122.8">STB</text>
<text x="246.4" y="122.8">R14</text>
<text x="246.4" y="125.3">60</text>
<text x="258.3" y="122">CAN_CONNECTOR</text>
<text x="264.2" y="124.3">J3</text>
<text x="42.4" y="131.7">GND</text>
<text x="146.7" y="127.9">PB6</text>
<text x="146.7" y="130.4">PB7</text>
<text x="177.8" y="126.6">4.7k</text>
<text x="207.5" y="126.6">TXD</text>
<text x="207.5" y="131.7">VCC</text>
<text x="224.1" y="126.6">CANH</text>
<text x="224.4" y="131.7">CANL</text>
<text x="108.5" y="132.9">PA0</text>
<text x="108.5" y="135.5">PA1</text>
<text x="139" y="132.9">PB8-BOOT0</text>
<text x="146.7" y="135.5">PB9</text>
<text x="193.3" y="135.5">C32</text>
<text x="207.5" y="135.5">GND</text>
<text x="219.7" y="135.5">SHDN/VIO</text>
<text x="246.4" y="132.9">R15</text>
<text x="246.4" y="135.5">60</text>
<text x="258.7" y="137.3" transform="rotate(-90 258.7 137.3)">IO</text>
<text x="261.2" y="137.3" transform="rotate(-90 261.2 137.3)">IO</text>
<text x="49.3" y="141.1">D3</text>
<text x="49.3" y="143.6">LED</text>
<text x="57.7" y="143.7">R12</text>
<text x="59.1" y="141.2">1k</text>
<text x="108.5" y="138">PA2</text>
<text x="108.5" y="140.6">PA3</text>
<text x="108.5" y="143.1">PA4</text>
<text x="145.5" y="138">PB10</text>
<text x="145.5" y="140.6">PB11</text>
<text x="145.5" y="143.1">PB12</text>
<text x="193.3" y="138">10n</text>
<text x="205" y="139.5">TCAN3403DRQ1</text>
<text x="227.1" y="141.6">+24V</text>
<text x="49.3" y="150">D1</text>
<text x="108.5" y="145.6">PA5</text>
<text x="108.5" y="148.2">PA6</text>
<text x="145.5" y="145.6">PB13</text>
<text x="145.5" y="148.2">PB14</text>
<text x="188.5" y="148.2">GND</text>
<text x="243.8" y="145.6">C33</text>
<text x="243.8" y="148.2">47u</text>
<text x="259.9" y="146.8" transform="rotate(-90 259.9 146.8)">GND</text>
<text x="260.1" y="149.7">ESD2CANFD24DBZR</text>
<text x="49.3" y="152.5">LED</text>
<text x="57.7" y="152.6">R10</text>
<text x="59.1" y="150.1">1k</text>
<text x="79.6" y="153.3">+3.3V</text>
<text x="108.5" y="150.7">PA7</text>
<text x="108.5" y="153.3">PA8</text>
<text x="108.5" y="155.8">PA9</text>
<text x="145.5" y="150.7">PB15</text>
<text x="260.1" y="151.5">D5</text>
<text x="49.3" y="158.9">D2</text>
<text x="49.3" y="161.4">LED</text>
<text x="57.7" y="161.5">R11</text>
<text x="59.1" y="159">1k</text>
<text x="108.5" y="158.3">PA10</text>
<text x="108.5" y="160.9">PA11</text>
<text x="238" y="159.6">GND</text>
<text x="257" y="159.6">GND</text>
<text x="85.1" y="163.4">R5</text>
<text x="85.1" y="166">4.7k</text>
<text x="108.5" y="163.4">PA12</text>
<text x="108.5" y="166">PA13</text>
<text x="64" y="171">GND</text>
<text x="108.5" y="168.5">PA14</text>
<text x="108.5" y="171">PA15</text>
<text x="126.6" y="179.8" transform="rotate(-90 126.6 179.8)">VSS</text>
<text x="129.1" y="179.8" transform="rotate(-90 129.1 179.8)">VSS</text>
<text x="131.7" y="179.8" transform="rotate(-90 131.7 179.8)">VSS</text>
<text x="134.2" y="179.8" transform="rotate(-90 134.2 179.8)">VSSA</text>
<text x="123.7" y="190.1">GND</text>
</g>
<g font-size="1.8" fill="#a90000">
<text x="34.3" y="34">A5</text>
<text x="57.1" y="31.5">B6</text>
<text x="57.2" y="34">A6</text>
<text x="65.3" y="34">6</text>
<text x="93.3" y="34">1</text>
<text x="34.2" y="36.6">B5</text>
<text x="57.1" y="37.8">B4</text>
<text x="57.2" y="40.4">A9</text>
<text x="65.3" y="41.7">5</text>
<text x="93.3" y="41.7">2</text>
<text x="34.2" y="45.5">B8</text>
<text x="57.1" y="45.5">B9</text>
<text x="57.2" y="42.9">A4</text>
<text x="34.3" y="48">A8</text>
<text x="57.1" y="51.8">B7</text>
<text x="57.2" y="49.3">A7</text>
<text x="65.3" y="49.3">4</text>
<text x="93.3" y="49.3">3</text>
<text x="42.9" y="61" transform="rotate(-90 42.9 61)">B1</text>
<text x="46.7" y="60.4" transform="rotate(-90 46.7 60.4)">0</text>
<text x="54.4" y="60.9" transform="rotate(-90 54.4 60.9)">A1</text>
<text x="125.5" y="81.3" transform="rotate(-90 125.5 81.3)">24</text>
<text x="128" y="81.3" transform="rotate(-90 128 81.3)">36</text>
<text x="130.6" y="81.3" transform="rotate(-90 130.6 81.3)">48</text>
<text x="133.1" y="81.3" transform="rotate(-90 133.1 81.3)">21</text>
<text x="255.8" y="78.5">1</text>
<text x="266" y="78.5">3</text>
<text x="260.1" y="87.1" transform="rotate(-90 260.1 87.1)">2</text>
<text x="262.6" y="87.1" transform="rotate(-90 262.6 87.1)">4</text>
<text x="43.7" y="93.7">6</text>
<text x="53.9" y="93.7">5</text>
<text x="106" y="91.2">7</text>
<text x="53.9" y="98.8">1</text>
<text x="106" y="98.8">5</text>
<text x="106" y="101.3">6</text>
<text x="105.4" y="111.5">20</text>
<text x="106" y="109">1</text>
<text x="151.1" y="111.5">16</text>
<text x="46.9" y="117.9">1</text>
<text x="106" y="119.1">2</text>
<text x="151.1" y="114">17</text>
<text x="151.1" y="116.6">18</text>
<text x="151.1" y="119.1">40</text>
<text x="46.9" y="120.4">2</text>
<text x="46.9" y="122.9">3</text>
<text x="106" y="121.7">3</text>
<text x="106" y="124.2">4</text>
<text x="151.1" y="121.7">41</text>
<text x="151.1" y="124.2">42</text>
<text x="205" y="121.7">4</text>
<text x="205" y="125.5">1</text>
<text x="230.4" y="121.7">8</text>
<text x="230.4" y="125.5">7</text>
<text x="106" y="131.8">8</text>
<text x="151.1" y="126.7">43</text>
<text x="151.1" y="129.3">44</text>
<text x="151.1" y="131.8">45</text>
<text x="205" y="130.6">3</text>
<text x="230.4" y="130.6">6</text>
<text x="264.1" y="126.7">1</text>
<text x="264.1" y="129.3">2</text>
<text x="105.4" y="136.9">10</text>
<text x="106" y="134.4">9</text>
<text x="151.1" y="136.9">22</text>
<text x="151.1" y="134.4">46</text>
<text x="205" y="134.4">2</text>
<text x="230.4" y="134.4">5</text>
<text x="257.6" y="134.1" transform="rotate(-90 257.6 134.1)">2</text>
<text x="260.1" y="134.1" transform="rotate(-90 260.1 134.1)">1</text>
<text x="105.4" y="142">12</text>
<text x="105.4" y="139.4">11</text>
<text x="151.1" y="139.4">25</text>
<text x="151.1" y="142">26</text>
<text x="105.4" y="144.5">13</text>
<text x="105.4" y="147.1">14</text>
<text x="105.4" y="149.6">15</text>
<text x="151.1" y="144.5">27</text>
<text x="151.1" y="147.1">28</text>
<text x="151.1" y="149.6">29</text>
<text x="258.8" y="149.3" transform="rotate(-90 258.8 149.3)">3</text>
<text x="105.4" y="152.1">30</text>
<text x="105.4" y="154.7">31</text>
<text x="105.4" y="157.2">32</text>
<text x="105.4" y="159.8">33</text>
<text x="105.4" y="162.3">34</text>
<text x="105.4" y="164.8">37</text>
<text x="105.4" y="167.4">38</text>
<text x="105.4" y="169.9">39</text>
<text x="125.5" y="182.9" transform="rotate(-90 125.5 182.9)">23</text>
<text x="128" y="182.9" transform="rotate(-90 128 182.9)">35</text>
<text x="130.6" y="182.9" transform="rotate(-90 130.6 182.9)">47</text>
<text x="133.1" y="182.9" transform="rotate(-90 133.1 182.9)">19</text>
</g>
<g font-size="1.8" fill="#0f0f0f">
<text x="96.5" y="33.9">STM32_USB_D+</text>
<text x="96.5" y="49.2">STM32_USB_D-</text>
<text x="193.7" y="79.7">OSC_IN</text>
<text x="210.8" y="79.7">OSC_OUT</text>
<text x="245.9" y="78.4">OSC32_IN</text>
<text x="266" y="78.5">3 OSC32_OUT</text>
<text x="92.7" y="91.1">STM32_NRST</text>
<text x="29.7" y="96.2">STM32_SWCLK 4</text>
<text x="30.1" y="98.7">STM32_SWDIO 2</text>
<text x="53.9" y="96.3">3 STM32_NRST</text>
<text x="96.8" y="101.3">OSC_OUT 6</text>
<text x="98.5" y="98.7">OSC_IN 5</text>
<text x="29.5" y="117.8">STM32_USART_TX</text>
<text x="29.2" y="120.3">STM32_USART_RX</text>
<text x="94.4" y="124.1">OSC32_OUT 4</text>
<text x="96.1" y="121.6">OSC32_IN</text>
<text x="186.5" y="121.6">STM32_CANFD_RX</text>
<text x="186.8" y="125.4">STM32_CANFD_TX</text>
<text x="89.2" y="136.8">STM32_USART_TX10</text>
<text x="88.9" y="139.4">STM32_USART_RX 11</text>
<text x="29.2" y="145.7">STM32_DEBUG_3</text>
<text x="29.2" y="154.6">STM32_DEBUG_2</text>
<text x="90.6" y="159.7">STM32_USB_D-</text>
<text x="29.2" y="163.5">STM32_DEBUG_1</text>
<text x="90.6" y="162.2">STM32_USB_D+ 34</text>
<text x="92" y="167.3">STM32_SWCLK 38</text>
<text x="92.3" y="164.8">STM32_SWDIO 37</text>
</g>
<g font-size="1.8" fill="#725600">
<text x="155.1" y="112.6">STM32_TIM1_CH2N</text>
<text x="85.1" y="119">STM32_TIM1_CH1N</text>
<text x="155.1" y="115.2">STM32_SPI_CSn</text>
<text x="155.1" y="117.7">STM32_PB2</text>
<text x="155.1" y="125.3">STM32_PB5</text>
<text x="155.1" y="122.8">STM32_SPI1_MISO</text>
<text x="155.1" y="120.2">STM32_PB3</text>
<text x="155.1" y="127.9">STM32_PB6</text>
<text x="87.8" y="132.9">STM32_ADC1_IN1</text>
<text x="87.7" y="145.6">STM32_SPI1_SCK</text>
<text x="87.8" y="148.2">STM32_ADC2_IN3</text>
<text x="176.1" y="149.6" transform="rotate(-90 176.1 149.6)">STM32_IC21_SDA</text>
<text x="86.9" y="150.7">STM32_SPI1_MOSI</text>
<text x="87.7" y="153.3">STM32_TIM1_CH1</text>
<text x="87.7" y="155.8">STM32_TIM1_CH2</text>
<text x="83.4" y="188.9" transform="rotate(-90 83.4 188.9)">STM32_IC21_SCL</text>
</g>
<g font-size="1.2" fill="#a90000">
<text x="39.1" y="61.1" transform="rotate(-90 39.1 61.1)">B12</text>
<text x="50.5" y="61" transform="rotate(-90 50.5 61)">A12</text>
</g>
</svg>
